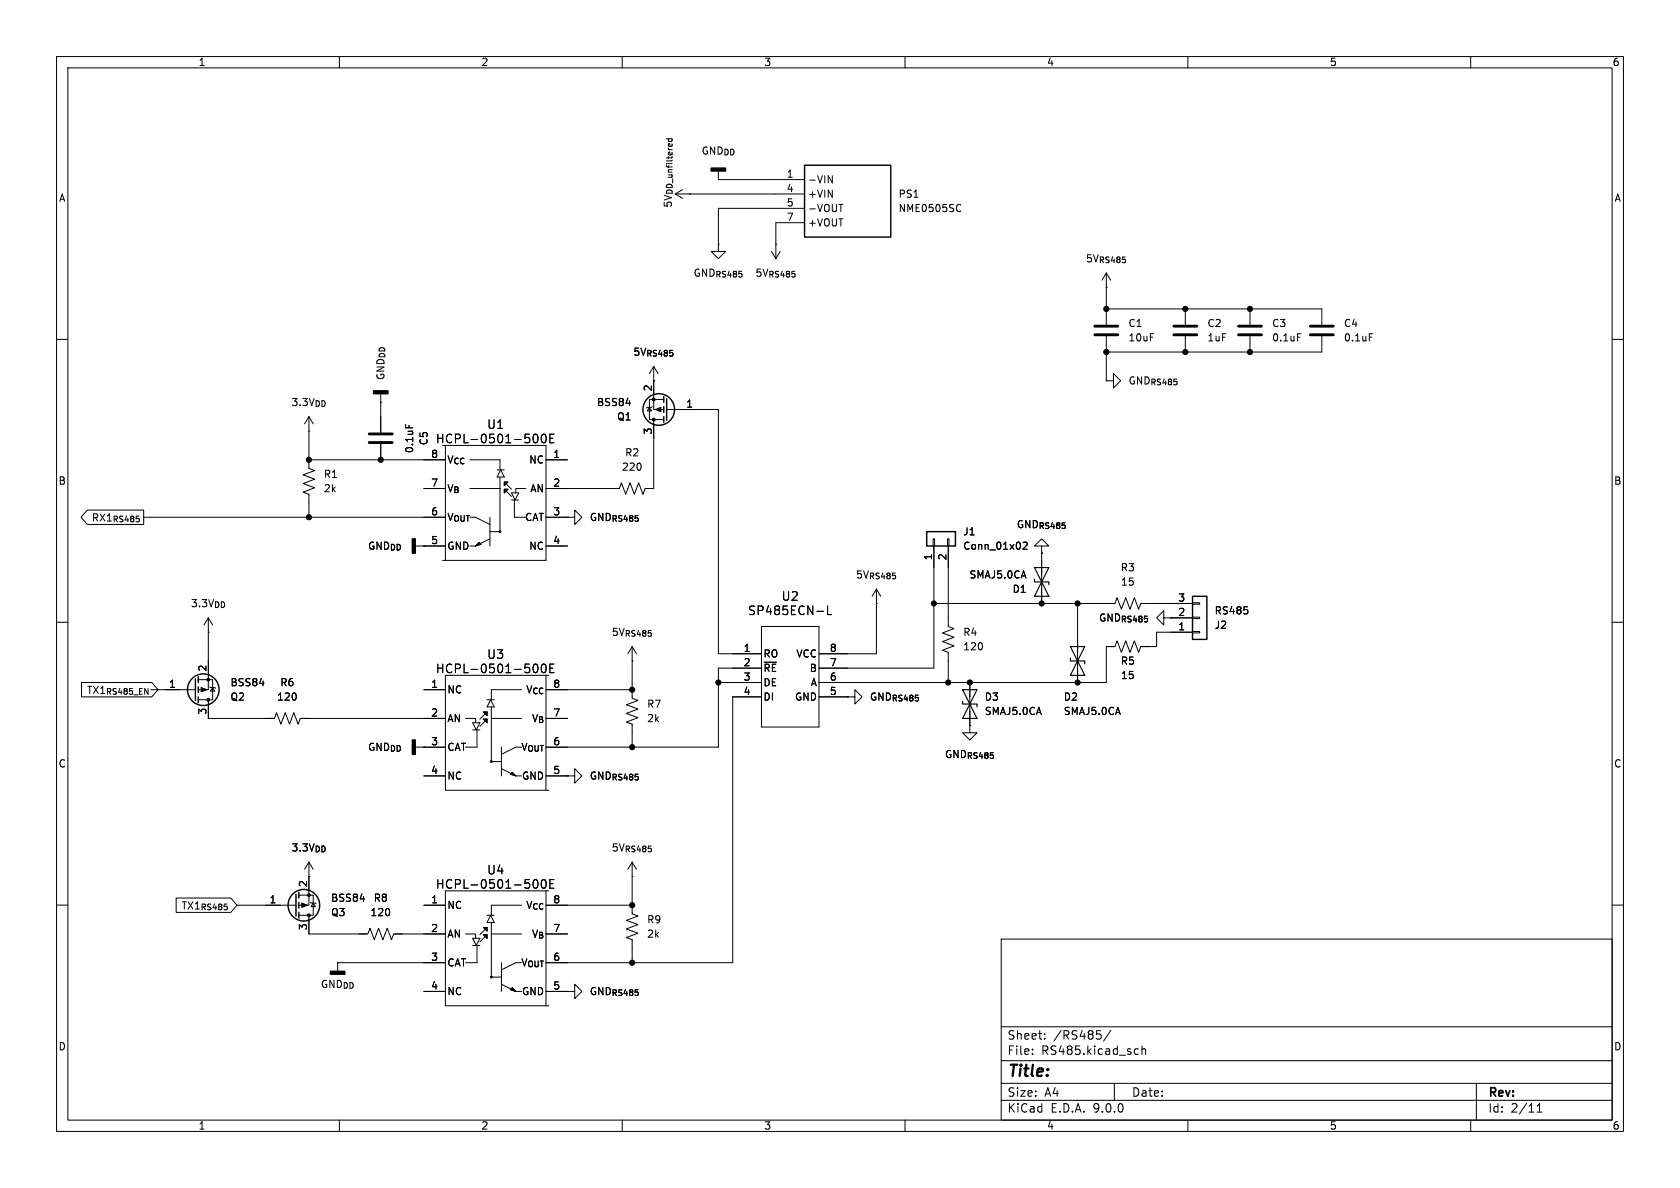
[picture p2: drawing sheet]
<svg xmlns="http://www.w3.org/2000/svg" width="297mm" height="210mm" viewBox="0 0 297 210" stroke-linecap="round" stroke-linejoin="round" font-family="sans-serif">
<g fill="none" stroke="#000" stroke-width=".18">
<path d="M10 10h277v190h-277zM12 12h273v186h-273zM60 10v2M110 10v2M160 10v2M210 10v2M260 10v2M119.4 34.3h22.8M119.4 34.3l1.2 .8M120.6 33.5l-1.2 .8M121.9 34.3h.1M127 31.8h.1"/>
<path d="M127 30.2v1.6M127 31.8h15.2M142.2 39.4h-5v6.3M142.2 36.8h-15.2v6.4M146.4 31.1l.7 1.2v-1.2M148.3 36.1h.7M169.6 36.1l.3 .2M169.9 37.3l-.3 .1M127 43.2v1.3h1.3l-1.3 1.2-1.3-1.2h1.3M127 43.2h.1M136.4 44.5l.8 1.2M137.2 43.2h.1"/>
<path d="M137.9 44.5l-.7 1.2M195.6 50.8h.1M195.6 54.6h38.1v2.8M195.6 48.3l-.8 1.2M195.6 48.3l.7 1.2M195.6 48.3v9.1M195.6 59.4v7.9M209.5 54.6v2.8M209.5 59.4v2.8M221 54.6v2.8M221 59.4v2.8M229.4 59h.6"/>
<path d="M233.7 59.4v2.8h-38.1M242.1 59h.6M10 60h2M54.6 73.7v9.1l1 .4-2 .7 2 .8-2 .8 2 .7-2 .8 1 .4v4M54.6 76.2h.1M54.6 73.7l-.8 1.2M54.6 73.7l.8 1.2M67.3 71.1h.1M67.3 69.6v6.9M67.3 78.5v2.8M71.7 75v.6M78.2 78.7h18.3v20.4h-18.3"/>
<path d="M78.7 78.7v20.4M94.2 77.3l.2-.4 .2-.1a.83 .83 0 0 1 .6 .6 .83 .83 0 0 1-.3 .8h-.4l-.3-.5M95.8 76.9l.2-.1a.83 .83 0 0 1 .6 .6 .83 .83 0 0 1-.3 .8l-.1 .1a.82 .82 0 0 1-.4-1.4zM97.2 77.5h.5M97.9 76.8h-.7v1.5h.7M114.8 72l.4 .6h-.8zM115.3 71.9l-.1 .1h-.8l-.1 .1M115.6 74.2v12.2h-1.6l-.3 1-.8-2.1-.8 2.1-.7-2.1-.8 2.1-.7-2.1-.4 1.1h-13M115.6 67.3h.1M115.6 64.8v7.6h1.7M115.6 64.8l-.8 1.2M115.6 64.8l.7 1.2"/>
<path d="M117.3 70.6h-2.5v3.6h2.5M117.9 72.4h9.1v43.2h7.6M195.6 67.3h1.2v-1.3l1.3 1.3-1.3 1.3v-1.3M195.6 67.3h.1M285 60h2M15.4 90.2h10v2.5h-10l-1.1-1.3zM25.4 91.4h53.3M54.6 81.3h24.1M73.4 96.5h5.3M74.9 96.5h.1M74.9 86.4h3.8M83.1 96.5h1"/>
<path d="M83.1 86.4h5.3M83.1 81.3h5.3v1.8M84.1 96.5l.6-.6 .3 .3zM86.6 91.4v5.1M86.6 95.3l-2.5 1.2M87.9 83.1h1.3M88.4 84.3v9.7h-1.8M88.5 83.1l.7 1.2h-1.3zM89.2 85.2l1.2 1.3M89.2 86.5l1.2 1.3M89.2 85.2h.6l-.6 .7zM89.2 86.5h.6l-.6 .6z"/>
<path d="M90.4 87.1h1.3l-.6 1.3zM90.4 88.4h1.3M90.9 88.4v3h2.1M93 86.4h-1.8v.7M96.5 96.5h3.8M96.5 91.4h3.8M96.5 81.3h3.8M100.3 91.4h1.3v-1.2l1.3 1.2-1.3 1.3v-1.3M100.3 91.4h.1M165 95.3h.2v1.2h-.2zM165.1 96.5v21.6h-20.3M167.5 95.3h.3v1.2h-.3z"/>
<path d="M167.6 96.5v14.2l1.1 .4-2.1 .8 2.1 .7-2.1 .8 2.1 .8-2.1 .7 1 .4v5.4M180.9 96l.5-.2 .2 .4-.8 .9h.8M184.1 96.5h1.3l-1.3-1.2-1.2 1.2h1.2v1.3M184.1 97.8h.1M184.1 97.8v8.9M10 110h2M36.8 109.2v12.7h-1.7M36.8 111.8h.1M36.8 109.2l-.7 1.3M36.8 109.2l.8 1.3M94.2 118l.2-.5 .2-.1a.83 .83 0 0 1 .6 .6 .83 .83 0 0 1-.3 .8h-.4l-.3-.5M95.8 117.5l.2-.1a.83 .83 0 0 1 .6 .6 .83 .83 0 0 1-.3 .8l-.1 .1a.82 .82 0 0 1-.4-1.4z"/>
<path d="M96.5 119.4v20.3M97 119.4h-18.3v20.3h18.3M97.2 118.1h.5M97.9 117.4h-.7v1.5h.7M111.8 114.3v9.1l1 .4-2.1 .8 2.1 .7-2.1 .8 2.1 .8-2.1 .7 1.1 .4v4.1M111.8 116.8h.1M111.8 114.3l-.8 1.3M111.8 114.3l.7 1.3M134.6 118.1h-7.6v14h-30.5M134.6 110.7h10.2v17.8h-10.2zM146.3 107.1v1.5h.7M154.9 106.7h.1"/>
<path d="M154.9 104.1v11.5h-10.1M154.9 104.1l-.7 1.3M154.9 104.1l.8 1.3M165.1 106.7h32l.4-1 .7 2 .8-2 .8 2 .7-2 .8 2 .4-1h9.1M190.5 106.7v14M205.7 109.2v-1.2l-1.2 1.2 1.2 1.3v-1.3h1.3M207 109.2h.1M207 109.2h3.8M210.8 111.6h1.3v.3h-1.3zM210.8 109.1h1.3v.2h-1.3zM210.8 106.6h1.3v.2h-1.3zM210.8 111.8h-6.3v2.5h-2.8l-.4 1-.8-2-.7 2-.8-2-.8 2-.7-2-.4 1h-1.5v6.4h-50.8"/>
<path d="M220.5 107.9v.5M285 110h2M14.4 120.6h12.4l1.1 1.3-1.1 1.3h-12.4zM29.2 121.9h5.3M35.1 120.1h2.5v3.6h-2.5M36.8 123.7v3.3h11.7l.4-1 .8 2 .7-2 .8 2 .7-2 .8 2 .4-1h25.6M37.1 121.4l.1 .1h.8l.1 .2M37.6 121.5l.4 .7h-.8zM73.4 132.1h5.3M74.9 132.1h.1M74.9 121.9h3.8M74.9 137.2h3.8"/>
<path d="M82.3 127h1.8v.8M83.6 127.8h1.2l-.6 1.2zM83.6 129h1.2M84.3 129v3.1h-2M85.5 125.9h.6v.6zM85.5 127.1h.6v.7zM86.1 125.9l-1.3 1.2M86.1 127.1l-1.3 1.3M86.1 123.7h1.3M86.7 123.7l.7 1.3h-1.3zM86.9 127h5.3M86.9 125v9.6h1.7"/>
<path d="M88.6 132.1v5.1M88.6 135.9l2.6 1.3M90.2 136.8l.4-.3 .6 .7zM91.2 137.2h1M92.2 121.9h-5.3v1.8M92.2 132.1h-1l-2.6 1.3M96.5 127h3.8M96.5 121.9h15.3M96.5 137.2h3.8M100.3 137.2h1.3v-1.3l1.3 1.3-1.3 1.2v-1.2M100.3 137.2h.1M127 120.7h7.6"/>
<path d="M134.6 123.2h-5.1v47h-33M144.8 123.2h5.1M149.9 123.2h1.2v-1.3l1.3 1.3-1.3 1.3v-1.3M149.9 123.2h.1M171.4 128.3v1.2h1.3l-1.3 1.3-1.2-1.3h1.2M171.4 128.3h.1M171.4 120.7v7.6M31.1 158.7h9.7l1.1 1.3-1.1 1.3h-9.7zM52.8 158.2h2.6v3.6h-2.6M54.6 154.9h.1M54.6 152.4v7.6h-1.8M54.6 152.4l-.8 1.3"/>
<path d="M54.6 152.4l.8 1.3M54.9 159.5l.1 .1h.8l.1 .2M55.4 159.6l.4 .7h-.8zM94.2 156.1l.2-.5 .2-.1a.83 .83 0 0 1 .6 .6 .83 .83 0 0 1-.3 .8h-.4l-.3-.5M95.9 155.6l.1-.1a.83 .83 0 0 1 .6 .6 .83 .83 0 0 1-.3 .8l-.1 .1a.83 .83 0 0 1-.6-.6 .83 .83 0 0 1 .3-.8zM96.5 157.5v20.3M97 157.5h-18.3v20.3h18.3M97.2 156.2h.5M97.9 155.5h-.7v1.5h.7M111.8 154.9h.1M111.8 152.4v9.1l1 .4-2.1 .8 2.1 .7-2.1 .8 2.1 .8-2.1 .7 1.1 .4v4.1M111.8 152.4l-.8 1.3"/>
<path d="M111.8 152.4l.7 1.3M10 160h2M41.9 160h10.4M54.6 161.8v3.3h10.4l.4-1 .8 2 .7-2 .8 2 .8-2 .7 2 .4-1h9.1M59.7 170.2h.1M59.7 170.2v1.5M59.7 170.2h19M74.9 160h3.8M74.9 175.3h3.8M82.3 165.1h1.8v.8M83.6 165.9h1.2l-.6 1.2zM83.6 167.1h1.2"/>
<path d="M84.3 167.1v3.1h-2M85.5 164h.6v.6zM85.5 165.2h.6v.7zM86.1 164l-1.3 1.2M86.1 165.2l-1.3 1.3M86.1 161.8h1.3M86.7 161.8l.7 1.3h-1.3zM86.9 165.1h5.3M86.9 163.1v9.6h1.7M88.6 170.2v5.1M88.6 174l2.6 1.3M90.2 174.9l.4-.3 .6 .7z"/>
<path d="M91.2 175.3h1M92.2 160h-5.3v1.8M92.2 170.2h-1l-2.6 1.3M96.5 165.1h3.8M96.5 160h15.3M96.5 175.3h3.8M100.3 175.3h1.3v-1.3l1.3 1.3-1.3 1.2v-1.2M100.3 175.3h.1M177 166h108v32h-108zM285 160h2M60 198v2M110 198v2"/>
<path d="M160 198v2M177 194.5h108M177 191.5h108M177 187.5h108M177 181.5h108M182.5 186.3v.1M182.5 185.5v.1M184.7 183.6v.1M184.7 182.8v.1M193.9 182.2h.7M194.5 182.8l.2 .3-.2 .5M196.4 182.1l-1.3 2"/>
<path d="M197 191.5v3M200.8 185.4l.4 .1M201.2 186.3l-.4 .1M201.9 185.5l.2-.1 .4 .1v.9M201.9 184.9v1.5M210 198v2M260 198v2M261 191.5v6.5M271.7 196.6h.9M271.7 195.5l.5-.4v1.5"/>
</g>
<path d="M125.7 29.7h2.6v.5h-2.6zM66 69.1h2.6v.5h-2.6zM72.9 95.3h.5v2.5h-.5zM72.9 130.8h.5v2.6h-.5zM58.4 171.7h2.6v.5h-2.6z" fill="#000" stroke="#000" stroke-width=".25"/>
<path d="M193.5 57.7h4.1M193.5 59.2h4.1M207.5 57.7h4.1M207.5 59.2h4.1M218.9 57.7h4.1M218.9 59.2h4.1M231.6 57.7h4.1M231.6 59.2h4.1M65.3 76.7h4M65.3 78.2h4" fill="none" stroke="#000" stroke-width=".51"/>
<g fill="none" stroke="#000" stroke-width=".25">
<path d="M142.2 29.2h15.3v12.7h-15.3zM117.3 70.1v1M117.3 71.9v1M117.3 73.7v1M117.9 70.5v3.8M163.8 94h5.1v2.5h-5.1zM35.1 119.6v1.1M210.8 105.4h2.6v7.6h-2.6zM34.5 120v3.8M35.1 121.4v1M35.1 123.2v1M52.3 158.1v3.8"/>
<path d="M52.8 157.7v1.1M52.8 159.5v1M52.8 161.3v1"/>
<circle cx="116.5" cy="72.4" r="2.79"/>
<circle cx="88.4" cy="94" r=".13"/>
<circle cx="35.9" cy="121.9" r="2.79"/>
<circle cx="86.9" cy="134.6" r=".13"/>
<circle cx="53.7" cy="160" r="2.79"/>
<circle cx="86.9" cy="172.7" r=".13"/>
</g>
<g fill="#000" stroke="#000" stroke-width=".18">
<path d="M115.8 72.4l1-.4v.8zM84.7 95.9l.3 .3-.9 .3zM89.2 85.2h.6l-.6 .7zM89.2 86.5h.6l-.6 .6zM35.6 121.5l1 .4-1 .4zM85.5 125.9h.6v.6zM85.5 127.1h.6v.7zM90.2 136.8l.4-.3 .6 .7zM53.3 159.6l1.1 .4-1.1 .4zM85.5 164h.6v.6zM85.5 165.2h.6v.7zM90.2 174.9l.4-.3 .6 .7z"/>
<circle cx="195.6" cy="54.6" r=".46"/>
<circle cx="209.5" cy="54.6" r=".46"/>
<circle cx="221" cy="54.6" r=".46"/>
<circle cx="115.6" cy="70.6" r=".25"/>
<circle cx="115.6" cy="74.2" r=".25"/>
<circle cx="195.6" cy="62.2" r=".46"/>
<circle cx="209.5" cy="62.2" r=".46"/>
<circle cx="221" cy="62.2" r=".46"/>
<circle cx="54.6" cy="81.3" r=".46"/>
<circle cx="54.6" cy="91.4" r=".46"/>
<circle cx="67.3" cy="81.3" r=".46"/>
<circle cx="165.1" cy="106.7" r=".46"/>
<circle cx="184.1" cy="106.7" r=".46"/>
<circle cx="190.5" cy="106.7" r=".46"/>
<circle cx="36.8" cy="120.1" r=".25"/>
<circle cx="36.8" cy="123.7" r=".25"/>
<circle cx="111.8" cy="121.9" r=".46"/>
<circle cx="111.8" cy="132.1" r=".46"/>
<circle cx="127" cy="120.7" r=".46"/>
<circle cx="167.6" cy="120.7" r=".46"/>
<circle cx="171.4" cy="120.7" r=".46"/>
<circle cx="190.5" cy="120.7" r=".46"/>
<circle cx="54.6" cy="158.2" r=".25"/>
<circle cx="54.6" cy="161.8" r=".25"/>
<circle cx="111.8" cy="170.2" r=".46"/>
<circle cx="111.8" cy="160" r=".46"/>
</g>
<path d="M182.9 100.3h2.5l-1.3 2.6zM182.9 102.4v.5h2.5v.5M184.1 102.9l1.3 2.5h-2.5zM189.2 114.3h2.6l-1.3 2.5zM189.2 116.3v.5h2.6v.5M190.5 116.8l1.3 2.6h-2.6zM170.2 124v.5h2.5v.5M170.2 121.9h2.5l-1.3 2.6zM171.4 124.5l1.3 2.5h-2.5z" fill="none" stroke="#000" stroke-width=".2"/>
<text font-size="2.8" x="178" y="190.9">Title:</text>
<g font-size="2.1">
<text x="86" y="76">U1</text>
<text x="77" y="78.6">HCPL-0501-500E</text>
<text x="138.1" y="106.4">U2</text>
<text x="132.1" y="108.9">SP485ECN-L</text>
<text x="77" y="119.2">HCPL-0501-500E</text>
<text x="86" y="116.7">U3</text>
<text x="86" y="154.8">U4</text>
<text x="77" y="157.3">HCPL-0501-500E</text>
<text x="178" y="184">Sheet:</text>
<text x="186.2" y="184">/RS485/</text>
<text x="178" y="186.7">File:</text>
<text x="184.1" y="186.7">RS485.kicad_sch</text>
<text x="178" y="196.9">KiCad</text>
<text x="178" y="194.1">Size:</text>
<text x="184.7" y="194.1">A4</text>
<text x="185.7" y="196.9">E.D.A.</text>
<text x="193.3" y="196.9">9.0.0</text>
<text x="200" y="194.1">Date:</text>
<text x="263" y="194.3">Rev:</text>
<text x="263" y="196.9">Id:</text>
<text x="267.1" y="196.9">2/11</text>
</g>
<g font-size="1.8">
<text x="35" y="11.9">1</text>
<text x="85" y="11.9">2</text>
<text x="135" y="11.9">3</text>
<text x="185" y="11.9">4</text>
<text x="235" y="11.9">5</text>
<text x="285" y="11.9">6</text>
<text x="123.9" y="27.5">GND_{DD}</text>
<text x="10.3" y="35.9">A</text>
<text x="139" y="31.5">1</text>
<text x="139" y="34">4</text>
<text x="142.7" y="32.6">-VIN</text>
<text x="142.7" y="35.2">+VIN</text>
<text x="158.8" y="35.2">PS1</text>
<text x="285.3" y="35.9">A</text>
<text x="119" y="36.8" transform="rotate(-90 119 36.8)">5V_{DD_unfiltered}</text>
<text x="139" y="36.6">5</text>
<text x="139" y="39.1">7</text>
<text x="142.7" y="37.7">-VOUT</text>
<text x="142.7" y="40.2">+VOUT</text>
<text x="158.8" y="37.7">NME0505SC</text>
<text x="191.9" y="46.6">5V_{RS485}</text>
<text x="122.5" y="49.1">GND_{RS485}5V_{RS485}</text>
<text x="199.4" y="58">C1</text>
<text x="213.4" y="58">C2</text>
<text x="224.8" y="58">C3</text>
<text x="237.5" y="58">C4</text>
<text x="111.9" y="63.1">5V_{RS485}</text>
<text x="199.4" y="60.6">10uF</text>
<text x="213.4" y="60.6">1uF</text>
<text x="224.8" y="60.6">0.1uF</text>
<text x="237.5" y="60.6">0.1uF</text>
<text x="51.4" y="72">3.3V_{DD}</text>
<text x="68.2" y="67.3" transform="rotate(-90 68.2 67.3)">GND_{DD}</text>
<text x="105.4" y="72">BSS84</text>
<text x="115.3" y="69.3" transform="rotate(-90 115.3 69.3)">2</text>
<text x="199.4" y="68.2">GND_{RS485}</text>
<text x="109" y="74.5">Q1</text>
<text x="115.3" y="76.9" transform="rotate(-90 115.3 76.9)">3</text>
<text x="121.2" y="72.1">1</text>
<text x="73.3" y="80.2" transform="rotate(-90 73.3 80.2)">0.1uF</text>
<text x="75.8" y="78.8" transform="rotate(-90 75.8 78.8)">C5</text>
<text x="76.1" y="81">8</text>
<text x="79" y="82.1">V_{CC}</text>
<text x="93.5" y="82.1">NC</text>
<text x="97.7" y="81">1</text>
<text x="109.8" y="83.4">220</text>
<text x="110.4" y="80.9">R2</text>
<text x="10.3" y="85.9">B</text>
<text x="57.2" y="84.7">R1</text>
<text x="57.2" y="87.2">2k</text>
<text x="76.1" y="86.1">7</text>
<text x="79" y="87.2">V_{B}</text>
<text x="93.6" y="87.2">AN</text>
<text x="97.7" y="86.1">2</text>
<text x="285.3" y="85.9">B</text>
<text x="16.1" y="92.4">RX1_{RS485}</text>
<text x="76.1" y="91.2">6</text>
<text x="79" y="92.3">V_{OUT}</text>
<text x="92.7" y="92.3">CAT</text>
<text x="97.7" y="91.2">3</text>
<text x="104.1" y="92.3">GND_{RS485}</text>
<text x="170.2" y="94.8">J1</text>
<text x="179.6" y="93.6">GND_{RS485}</text>
<text x="65" y="97.4">GND_{DD}</text>
<text x="76.1" y="96.3">5</text>
<text x="79" y="97.4">GND</text>
<text x="93.5" y="97.4">NC</text>
<text x="97.7" y="96.3">4</text>
<text x="164.8" y="99.1" transform="rotate(-90 164.8 99.1)">1</text>
<text x="167.4" y="99.1" transform="rotate(-90 167.4 99.1)">2</text>
<text x="170.2" y="97.4">Conn_01x02</text>
<text x="198" y="101.2">R3</text>
<text x="33.6" y="107.5">3.3V_{DD}</text>
<text x="151.2" y="102.5">5V_{RS485}</text>
<text x="171.3" y="102.5">SMAJ5.0CA</text>
<text x="178.9" y="105">D1</text>
<text x="198.1" y="103.7">15</text>
<text x="208.2" y="106.4">3</text>
<text x="108" y="112.6">5V_{RS485}</text>
<text x="170.2" y="112.6">R4</text>
<text x="194.2" y="110.1">GND_{RS485}</text>
<text x="208.2" y="111.5">1</text>
<text x="208.2" y="109">2</text>
<text x="214.6" y="111.4">J2</text>
<text x="214.6" y="108.8">RS485</text>
<text x="36.6" y="118.8" transform="rotate(-90 36.6 118.8)">2</text>
<text x="131.4" y="115.3">1</text>
<text x="131.4" y="117.9">2</text>
<text x="134.9" y="116.4">RO</text>
<text x="134.9" y="119">~{RE}</text>
<text x="140.7" y="116.4">VCC</text>
<text x="143.1" y="119">B</text>
<text x="146.6" y="115.3">8</text>
<text x="146.6" y="117.9">7</text>
<text x="170.2" y="115.2">120</text>
<text x="198" y="117.7">R5</text>
<text x="15.2" y="122.9">TX1_{RS485_EN}</text>
<text x="29.8" y="121.7">1</text>
<text x="40.6" y="124.1">Q2</text>
<text x="40.6" y="121.5">BSS84</text>
<text x="48.9" y="124.1">120</text>
<text x="49.5" y="121.5">R6</text>
<text x="76.1" y="121.7">1</text>
<text x="79" y="122.8">NC</text>
<text x="92.9" y="122.8">V_{CC}</text>
<text x="97.7" y="121.7">8</text>
<text x="114.3" y="125.3">R7</text>
<text x="131.4" y="120.4">3</text>
<text x="131.4" y="122.9">4</text>
<text x="134.9" y="121.5">DE</text>
<text x="134.9" y="124.1">DI</text>
<text x="140.5" y="124.1">GND</text>
<text x="143.2" y="121.5">A</text>
<text x="146.6" y="120.4">6</text>
<text x="146.6" y="122.9">5</text>
<text x="153.7" y="124.1">GND_{RS485}</text>
<text x="174" y="124.1">D3</text>
<text x="188" y="124.1">D2</text>
<text x="198.1" y="120.2">15</text>
<text x="36.6" y="126.4" transform="rotate(-90 36.6 126.4)">3</text>
<text x="76.1" y="126.7">2</text>
<text x="76.1" y="131.8">3</text>
<text x="79" y="127.9">AN</text>
<text x="93.9" y="127.9">V_{B}</text>
<text x="97.7" y="126.7">7</text>
<text x="97.7" y="131.8">6</text>
<text x="114.3" y="127.9">2k</text>
<text x="174" y="126.6">SMAJ5.0CA</text>
<text x="188" y="126.6">SMAJ5.0CA</text>
<text x="10.3" y="135.9">C</text>
<text x="65" y="132.9">GND_{DD}</text>
<text x="76.1" y="136.9">4</text>
<text x="79" y="132.9">CAT</text>
<text x="92" y="132.9">V_{OUT}</text>
<text x="97.7" y="136.9">5</text>
<text x="166.9" y="134.2">GND_{RS485}</text>
<text x="285.3" y="135.9">C</text>
<text x="79" y="138">NC</text>
<text x="92.2" y="138">GND</text>
<text x="104.1" y="138">GND_{RS485}</text>
<text x="51.4" y="150.7">3.3V_{DD}</text>
<text x="108" y="150.7">5V_{RS485}</text>
<text x="32" y="161">TX1_{RS485}</text>
<text x="47.6" y="159.8">1</text>
<text x="54.4" y="156.9" transform="rotate(-90 54.4 156.9)">2</text>
<text x="58.4" y="159.6">BSS84</text>
<text x="66" y="159.6">R8</text>
<text x="76.1" y="159.8">1</text>
<text x="79" y="160.9">NC</text>
<text x="92.9" y="160.9">V_{CC}</text>
<text x="97.7" y="159.8">8</text>
<text x="54.4" y="164.5" transform="rotate(-90 54.4 164.5)">3</text>
<text x="58.4" y="162.2">Q3</text>
<text x="65.4" y="162.2">120</text>
<text x="76.1" y="164.8">2</text>
<text x="79" y="166">AN</text>
<text x="93.9" y="166">V_{B}</text>
<text x="97.7" y="164.8">7</text>
<text x="114.3" y="163.4">R9</text>
<text x="114.3" y="166">2k</text>
<text x="76.1" y="169.9">3</text>
<text x="79" y="171">CAT</text>
<text x="92" y="171">V_{OUT}</text>
<text x="97.7" y="169.9">6</text>
<text x="56.6" y="174.9">GND_{DD}</text>
<text x="76.1" y="175">4</text>
<text x="79" y="176.1">NC</text>
<text x="92.2" y="176.1">GND</text>
<text x="97.7" y="175">5</text>
<text x="104.1" y="176.1">GND_{RS485}</text>
<text x="10.3" y="185.9">D</text>
<text x="285.3" y="185.9">D</text>
<text x="35" y="199.9">1</text>
<text x="85" y="199.9">2</text>
<text x="135" y="199.9">3</text>
<text x="185" y="199.9">4</text>
<text x="235" y="199.9">5</text>
<text x="285" y="199.9">6</text>
</g>
</svg>
